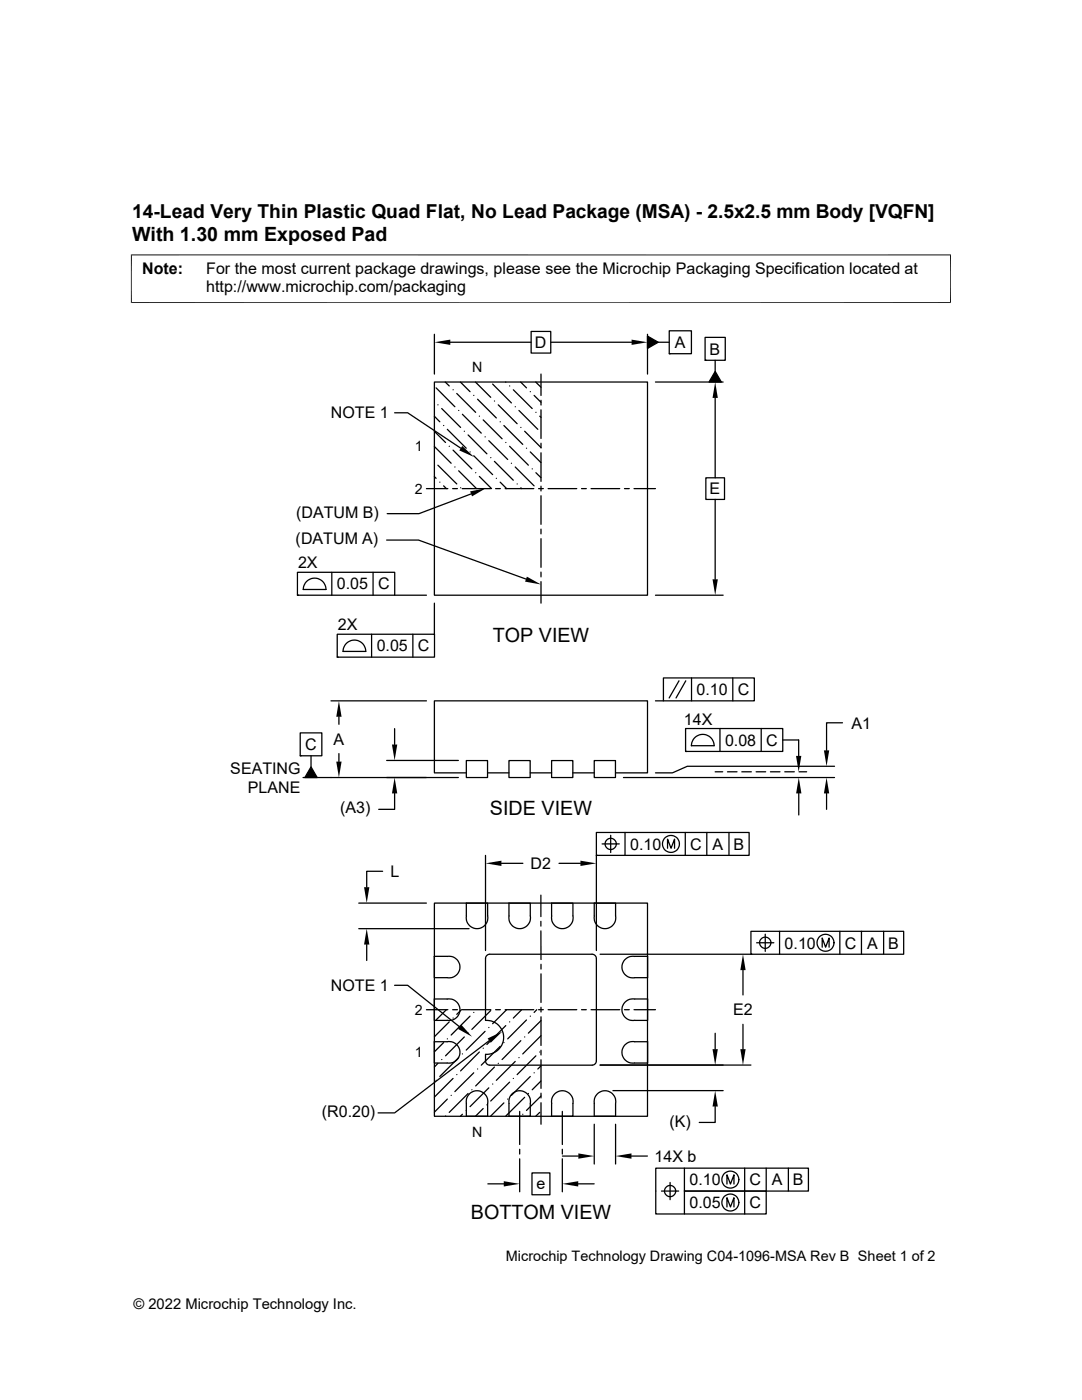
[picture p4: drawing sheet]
<svg xmlns="http://www.w3.org/2000/svg" width="216mm" height="279mm" viewBox="0 0 216 279" stroke-linecap="round" stroke-linejoin="round" font-family="sans-serif">
<g fill="none" stroke="#000" stroke-width=".25">
<path d="M86.7 76.2h42.5v42.6h-42.5zM86.7 66.7v8M87 77.4l3.8 3.8M88.8 76.2l.8 .8M89.9 68.3h16.1M90.4 77.8h.1M91.1 78.5l3.8 3.8M91.9 76.2l1.9 2M94.5 78.9h.1M94.9 76.2l3 3.1M95.3 79.7l3.7 3.7M98.3 76.6l3.7 3.8"/>
<path d="M100.9 76.2v.1M101.7 77h.1M102.4 77.8l3.8 3.7M103.9 76.2l1.2 1.2M105.8 78.2h.1M106 66.1h3.9v4.4h-3.9zM106.6 78.9l1.3 1.4M106.9 76.2l1 1.1M107.9 74.7v4.2M107.9 79.9v.9M109.9 68.3h16.1M129.2 66.7v8"/>
<path d="M129.2 67.1l2.1 1.2-2.1 1.2zM130.8 76.2h13.5M131.3 68.3h2.2M133.5 66h4.5v4.6h-4.5zM133.5 70.6h.1M140.7 67.3h4v4.6h-4zM140.7 71.9h.1M142.7 74.1l1.2 2.1h-2.4zM142.7 71.9v2.2M142.7 79.4v16M78.7 82.4h2.6l10.6 7.1M85.1 97.5h4.3"/>
<path d="M86.7 83.1l1.1 1.1M86.7 86.1l2.2 2.2M86.7 95.1l.3 .4M86.7 89.1l3.3 3.4M87.4 80.8h.1M87.4 92.8l3.7 3.8M87.8 96.2h.1M88.1 81.5l3.8 3.8M88.5 84.9h.1M88.5 97l.6 .5M89.3 85.7l3.7 3.8M89.6 89.1h.1"/>
<path d="M90.3 97.5h1M90.4 89.8l3.7 3.8M90.8 93.2h.1M91.5 81.9h.1M91.5 94l3.6 3.5M91.9 97.3h.1M92.2 97.5h5.7M92.3 82.7l3.7 3.7M92.6 86.1h.1M93.4 86.8l3.8 3.8M93.8 90.2h.1M94 98.6l-10.4 3.9h-6.3"/>
<path d="M94.5 91l3.8 3.7M94.9 94.3h.1M95.7 83.1h.1M95.7 95.1l2.4 2.4M96.4 83.8l3.8 3.8M96.8 87.2h.1M97.5 87.9l3.8 3.8M97.9 91.3h.1M98.7 80h.1M98.7 92.1l3.7 3.7M98.9 97.5h.9M99 95.5h.1"/>
<path d="M99.4 80.8l3.8 3.8M99.8 84.2h.1M99.8 96.2l1.3 1.3M100.5 84.9l3.8 3.8M100.8 97.5h5.7M100.9 88.3h.1M101.7 89.1l3.7 3.7M102 92.5h.1M102.8 81.2h.1M102.8 93.2l3.8 3.8M103.2 96.6h.1M103.5 81.9l3.8 3.8"/>
<path d="M103.9 85.3h.1M103.9 97.3l.2 .2M104.7 86.1l3.2 3.2M105.1 89.5h.1M105.8 90.2l2.1 2.1M106.2 93.6h.1M106.9 82.3h.1M106.9 94.3l1 1M107.5 97.5h.9M107.7 83.1l.2 .2M107.9 81.8v5.7M107.9 88.5v.9"/>
<path d="M107.9 90.4v5.7M107.9 97v1M107.9 98.9v5.7M109.4 97.5h5.7M116 97.5h1M117.9 97.5h5.8M124.6 97.5h1M126.5 97.5h4.3M140.8 95.4h3.8v4.3h-3.8zM142.7 99.7v15.9M59.4 114.2h19.4v4.6h-19.4zM59.4 118.8h.1"/>
<path d="M61.3 115.9a2.27 2.27 0 0 1 2.4-.3 2.27 2.27 0 0 1 1.3 2h-4.5l.2-.9zM66.2 114.2v4.6M74.4 114.2v4.6M77.2 107.8h6.3l21.5 7.8M78.7 118.8h6.4M107.9 105.6v1M107.9 107.5v5.7M107.9 114.2v.9M107.9 116.1v4.3M130.8 118.8h13.5M66 139.9h19.1M67.3 126.6h19.4v4.5h-19.4z"/>
<path d="M67.3 131.1h.1M69.2 128.3a2.27 2.27 0 0 1 2.5-.3 2.27 2.27 0 0 1 1.3 2h-4.5l.2-.9zM74.1 126.6v4.5M82.4 126.6v4.5M86.7 120.4v6.2M130.8 139.9h1.6M132.4 135.3h18.1v4.6h-18.1zM135.5 135.9l-2 3.4M136.8 135.9l-1.9 3.4M138 135.3v4.6M146.2 135.3v4.6M59.9 146.3h4.3v4.5h-4.3z"/>
<path d="M59.9 150.8h.1M60.5 155.2h31M62.1 150.8v2.3M62.1 153.1l1.2 2.1h-2.5zM67.6 143v1.5M67.6 150.4v1.6M77.2 151.8h14.3M78.7 158.3v3.2h-3.1M78.7 145.4v3.2M93 151.8h4.3v3.4h-4.3zM93 154.2h-6.3v-14.3h42.5v14.3h-6.4M97.3 154.2h4.3"/>
<path d="M101.6 151.8h4.2v3.4h-4.2zM105.8 154.2h4.3M110.1 151.8h4.2v3.4h-4.2zM114.3 154.2h4.3M118.6 151.8h4.2v3.4h-4.2zM124.4 155.2h42.1M136.8 145.4h19.4v4.6h-19.4zM136.8 150h.1M137.9 148.8h4.6M138 148.8a2.26 2.26 0 0 1 2.2-2.2 2.26 2.26 0 0 1 2.3 2.2M142.7 154h1.5M143.7 145.4v4.6"/>
<path d="M145.2 154h1.9M148 154h1.9M150.9 154h1.9M151.9 145.4v4.6M153.7 154h1.9M156.2 147.7h3.2v3.2M156.6 154h1.9M159.4 158.3v4.3M159.4 154h1.6M164.9 158.3v3.2M166.5 152.9h-29.4l-2.9 1.3h-3.4M168.1 144.3h-3.2v5.5"/>
<path d="M76.3 173.9h-3.1v3.2M96.9 170.7v19M100.1 172.3h4.2M107.9 178.6v4.3M111.5 172.3h4.3M119 170.7v19M119 166.1h30.5v4.6h-30.5zM119 170.7h.1M120.1 168.4h3.5M121.9 166.7v3.4M124.7 166.1v4.6M133.2 169.3v-1.8l.7 1.8 .7-1.8v1.8"/>
<path d="M136.7 166.1v4.6M141 166.1v4.6M145.5 166.1v4.6M71.6 185.3h22M71.6 180.2h13.5M73.2 188.5v3.2M78.7 196.6h2.6l10.4 8.3M86.7 180.2h42.5v42.6h-42.5zM89.2 199.4h-2.5v4.2h2.5M89.2 190.9h-2.5v4.2h2.5M89.2 199.4a2.15 2.15 0 0 1 2.6 2.1 2.15 2.15 0 0 1-2.6 2.1M89.2 190.9a2.15 2.15 0 0 1 2.6 2.1 2.15 2.15 0 0 1-2.6 2.1"/>
<path d="M93 182.8v-2.6h4.3v2.6a2.15 2.15 0 0 1-2.1 2.5 2.15 2.15 0 0 1-2.1-2.5M97.1 190.7l.6-.3h20.5a.87 .87 0 0 1 .8 .9v20.4a.87 .87 0 0 1-.8 .9h-20.5a.87 .87 0 0 1-.8-.9v-1.3a3.4 3.4 0 0 0 3.6-3.4 3.4 3.4 0 0 0-3.6-3.4v-12.3zM101.6 180.2h4.2v2.6a2.15 2.15 0 0 1-2.1 2.5 2.15 2.15 0 0 1-2.1-2.5zM107.9 185.8v5.7M107.9 183.9v.9M107.9 192.4v1M107.9 194.4v5.7M110.1 182.8v-2.6h4.2v2.6a2.15 2.15 0 0 1-2.1 2.5 2.15 2.15 0 0 1-2.1-2.5M118.6 180.2h4.2v2.6a2.15 2.15 0 0 1-2.1 2.5 2.15 2.15 0 0 1-2.1-2.5zM119.7 190.4h30.1M124.7 191.6l1-.7h3.5v4.2h-2.5a2.16 2.16 0 0 1-2.3-1 2.16 2.16 0 0 1 .3-2.5zM148.3 193.6v5"/>
<path d="M149.8 185.9h30.5v4.5h-30.5zM149.8 190.4h.1M151 188.2h3.4M151.6 188.2a1.14 1.14 0 0 1 1.1-1.2 1.14 1.14 0 0 1 1.1 1.2M151.6 188.2a1.12 1.12 0 0 0 1.1 1.1 1.12 1.12 0 0 0 1.1-1.1M152.7 186.4v3.5M155.6 185.9v4.5M164.1 189v-1.8l.6 1.8 .7-1.8v1.8M167.6 185.9v4.5M171.9 185.9v4.5M176.3 185.9v4.5M85.1 201.5h4.3"/>
<path d="M87 215.6h.1M87.4 212.2l-.7 .7M88.1 211.5h.1M88.5 208.1l-1.8 1.8M89.1 201.5l-2.1 2.1M89.2 207.9h-2.5v4.3h2.5M89.2 207.9a2.15 2.15 0 0 1 2.6 2.1 2.15 2.15 0 0 1-2.6 2.1M89.3 207.3h.1M89.3 219.4l-2.6 2.6M89.6 203.9l-2.9 3M90 218.6h.1M90.3 201.5h1"/>
<path d="M90.4 203.2h.1M90.4 215.2l-3.7 3.7M91.1 214.5h.1M91.5 211.1l-3.7 3.7M92.1 201.5l-1 .9M92.2 201.5h5.7M92.3 210.3h.1M92.6 206.9l-3.7 3.8M93.4 206.2h.1M93.4 218.2l-3.8 3.8M93.8 202.8l-3.8 3.8M94.1 217.5h.1"/>
<path d="M94.5 202.1h.1M94.5 214.1l-3.7 3.7M95.3 213.3h.1M95.7 210l-3.8 3.7M96.4 209.2h.1M96.8 205.8l-3.8 3.8M97.5 205.1h.1M97.5 217.1l-3.7 3.8M97.6 207.7l-18.9 14.4M97.9 201.7l-3.8 3.7M98.3 216.3h.1M98.7 213l-3.8 3.7"/>
<path d="M98.9 201.5h.9M99.4 212.2h.1M99.8 208.8l-3.8 3.8M100.5 208.1h.1M100.8 201.5h5.7M100.9 204.7l-3.7 3.7M101.1 201.5l-2.8 2.8M101.3 219.4h.1M101.7 203.9h.1M101.7 216l-3.8 3.7M102.3 218.2a2.16 2.16 0 0 1 2.5-.2 2.16 2.16 0 0 1 1 2.2v2.6h-4.2v-3.5zM102.4 215.2h.1"/>
<path d="M102.8 211.8l-3.8 3.8M103.5 211.1h.1M103.9 207.7l-3.7 3.8M104.1 201.5l-1.7 1.7M104.7 206.9h.1M104.7 219l-3.8 3.7M105.1 203.6l-3.8 3.7M105.4 218.2h.1M105.8 202.8h.1M105.8 214.8l-3.8 3.8M106.6 214.1h.1M106.9 210.7l-3.7 3.8"/>
<path d="M107.1 201.5l-.5 .6M107.5 201.5h.9M107.7 210h.1M107.9 201v1M107.9 202.9v5.7M107.9 209.6v.9M107.9 211.5v5.7M107.9 218.2v.9M108 203.7l-2.6 2.5M108 206.7l-3.7 3.6M108 212.7l-.7 .6M108 215.7l-1.8 1.8"/>
<path d="M108 218.7l-2.9 2.9M109.4 201.5h5.7M116 201.5h1M117.9 201.5h5.8M119.3 218.2a2.16 2.16 0 0 1 2.5-.2 2.16 2.16 0 0 1 1 2.2v2.6h-4.2v-3.5zM119.7 212.6h30.1M122.3 217.7h22M124.6 201.5h1M124.7 200.1l1-.7h3.5v4.2h-2.5a2.17 2.17 0 0 1-2.3-1 2.17 2.17 0 0 1 .3-2.5zM126.5 201.5h4.3M126.6 212.1a2.15 2.15 0 0 1-2.5-2.1 2.15 2.15 0 0 1 2.6-2.1h2.5v4.3h-2.5M142.7 206.2v3.2"/>
<path d="M148.3 204.4v5M75.4 222.1h3.2M88.9 222.7h.1M92.3 222.4l-.4 .4M93 221.6h.1M93.1 220.2a2.15 2.15 0 0 1 2.1-2.5 2.15 2.15 0 0 1 2.1 2.5v2.6h-4.3v-2.6M96.4 221.2l-1.5 1.6M97.2 220.5h.1M97.3 236.3h3.2M100.5 220.1l-2.6 2.7M103.7 221.8v6.6M103.7 229.4v.9"/>
<path d="M103.7 231.3v6.5M104.3 222.4h.1M106.2 234.1h3.5v4.3h-3.5zM107.7 222l-.8 .8M107.9 220.1v4.3M110.1 220.2a2.15 2.15 0 0 1 2.1-2.5 2.15 2.15 0 0 1 2.1 2.5v2.6h-4.2v-2.6M112.2 221.8v6.6M112.2 229.4v.9M112.2 231.3v6.5M112.2 230.7h3.2M115.4 236.3h3.2M118.6 224.4v7.9"/>
<path d="M122.8 224.4v7.9M126 230.7h3.2M132 237.7h3.4M133.7 236v3.4M136.6 233.1v4.6h16.3v4.6h-22v-9.2h30.4v4.6h-24.7v4.6M142.7 220.8v3.2h-3.2M145.1 236.3v-1.8l.7 1.8 .7-1.8v1.8M148.6 233.1v9.2M152.9 233.1v4.6M157.3 233.1v4.6M145.1 240.9v-1.9l.7 1.9 .7-1.9v1.9"/>
<circle cx="121.9" cy="168.4" r="1.12"/>
<circle cx="133.9" cy="168.4" r="1.69"/>
<circle cx="164.7" cy="188.2" r="1.69"/>
<circle cx="133.7" cy="237.7" r="1.12"/>
<circle cx="145.7" cy="240" r="1.69"/>
<circle cx="145.7" cy="235.4" r="1.69"/>
</g>
<g fill="#000">
<path d="M86.7 68.3l3.2-.5v1zM126 67.8l3.2 .5-3.2 .5zM129.2 67.1l2.1 1.2-2.1 1.2zM142.7 76.2l.5 3.2h-1zM142.7 74.1l1.2 2.1h-2.4zM92.2 89l2.4 2.2-2.9-1.3zM93.8 98.1l3.2-.7-2.8 1.7zM105.1 115.1l2.8 1.5-3.1-.5zM142.2 115.6h1l-.5 3.2zM62.1 153.1l1.2 2.1h-2.5zM67.1 152h1.1l-.6 3.2zM67.6 139.9l.6 3.1h-1.1z"/>
<path d="M78.2 148.6h1.1l-.6 3.2zM78.7 155.2l.6 3.1h-1.1zM158.8 150.9h1.1l-.5 3.1zM159.4 155.2l.5 3.1h-1zM164.9 155.2l.6 3.1h-1.1zM164.4 149.8h1.1l-.6 3.1zM72.6 177.1h1.1l-.5 3.1zM96.9 172.3l3.2-.5v1zM115.8 171.8l3.2 .5-3.2 .5zM73.2 185.3l.5 3.2h-1.1zM148.3 190.4l.5 3.2h-1.1zM92.1 204.5l2.1 2.4-2.8-1.6z"/>
<path d="M97.3 207.2l2.9-1.3-2.3 2.2zM142.2 209.4h1l-.5 3.2zM147.7 209.4h1.1l-.5 3.2zM100.5 235.7l3.2 .6-3.2 .5zM112.2 236.3l3.2-.6v1.1zM115.4 230.2l3.2 .5-3.2 .5zM122.8 230.7l3.2-.5v1zM142.7 217.7l.5 3.1h-1z"/>
</g>
<path d="M26.1 50.9h163.7M26.2 50.8v9.7M189.7 50.8v9.7M26.1 60.4h163.7" fill="none" stroke="#000" stroke-width=".2"/>
<g font-size="3.9">
<text x="26.4" y="48">With 1.30 mm Exposed Pad</text>
<text x="98.3" y="128.1">TOP VIEW</text>
<text x="97.8" y="162.6">SIDE VIEW</text>
<text x="93.9" y="243.2">BOTTOM VIEW</text>
</g>
<text font-size="3.8" x="26.4" y="43.5">14-Lead Very Thin Plastic Quad Flat, No Lead Package (MSA) - 2.5x2.5 mm Body [VQFN]</text>
<g font-size="3.2">
<text x="28.4" y="54.6">Note:</text>
<text x="41.1" y="58.3">http://www.microchip.com/packaging</text>
<text x="41.1" y="54.6">For the most current package drawings, please see the Microchip Packaging Specification located at</text>
<text x="106.7" y="69.4">D</text>
<text x="134.7" y="69.4">A</text>
<text x="141.6" y="70.8">B</text>
<text x="66" y="83.5">NOTE 1</text>
<text x="141.6" y="98.7">E</text>
<text x="59.1" y="103.3">(DATUM B)</text>
<text x="59" y="108.6">(DATUM A)</text>
<text x="59.5" y="113.4">2X</text>
<text x="67.2" y="117.6">0.05</text>
<text x="75.4" y="117.6">C</text>
<text x="67.4" y="125.8">2X</text>
<text x="75.2" y="130">0.05</text>
<text x="83.4" y="130">C</text>
<text x="139" y="138.7">0.10</text>
<text x="147.2" y="138.7">C</text>
<text x="60.9" y="149.7">C</text>
<text x="66.5" y="148.6">A</text>
<text x="136.5" y="144.7">14X</text>
<text x="144.7" y="148.8">0.08</text>
<text x="152.9" y="148.8">C</text>
<text x="169.9" y="145.4">A1</text>
<text x="46" y="154.5">SEATING</text>
<text x="49.5" y="158.3">PLANE</text>
<text x="67.9" y="162.3">(A3)</text>
<text x="105.9" y="173.4">D2</text>
<text x="125.7" y="169.6">0.10</text>
<text x="137.7" y="169.6">C</text>
<text x="142.2" y="169.6">A</text>
<text x="146.4" y="169.6">B</text>
<text x="77.9" y="175">L</text>
<text x="156.6" y="189.3">0.10</text>
<text x="168.6" y="189.3">C</text>
<text x="173" y="189.3">A</text>
<text x="177.2" y="189.3">B</text>
<text x="66" y="197.8">NOTE 1</text>
<text x="146.3" y="202.6">E2</text>
<text x="64.2" y="222.9">(R0.20)</text>
<text x="133.6" y="224.8">(K)</text>
<text x="130.6" y="231.8">14X b</text>
<text x="107.1" y="237.4">e</text>
<text x="137.6" y="236.6">0.10</text>
<text x="149.6" y="236.6">C</text>
<text x="154" y="236.6">A</text>
<text x="158.2" y="236.6">B</text>
<text x="137.6" y="241.1">0.05</text>
<text x="149.6" y="241.1">C</text>
</g>
<g font-size="2.9">
<text x="100.9" y="251.7">Microchip Technology Drawing C04-1096-MSA Rev B Sheet 1 of 2</text>
<text x="26.6" y="261.3">© 2022 Microchip Technology Inc.</text>
</g>
<g font-size="2.8">
<text x="94.2" y="74.1">N</text>
<text x="82.8" y="90">1</text>
<text x="82.8" y="98.6">2</text>
<text x="82.8" y="202.5">2</text>
<text x="82.8" y="211">1</text>
<text x="94.2" y="226.9">N</text>
</g>
</svg>
